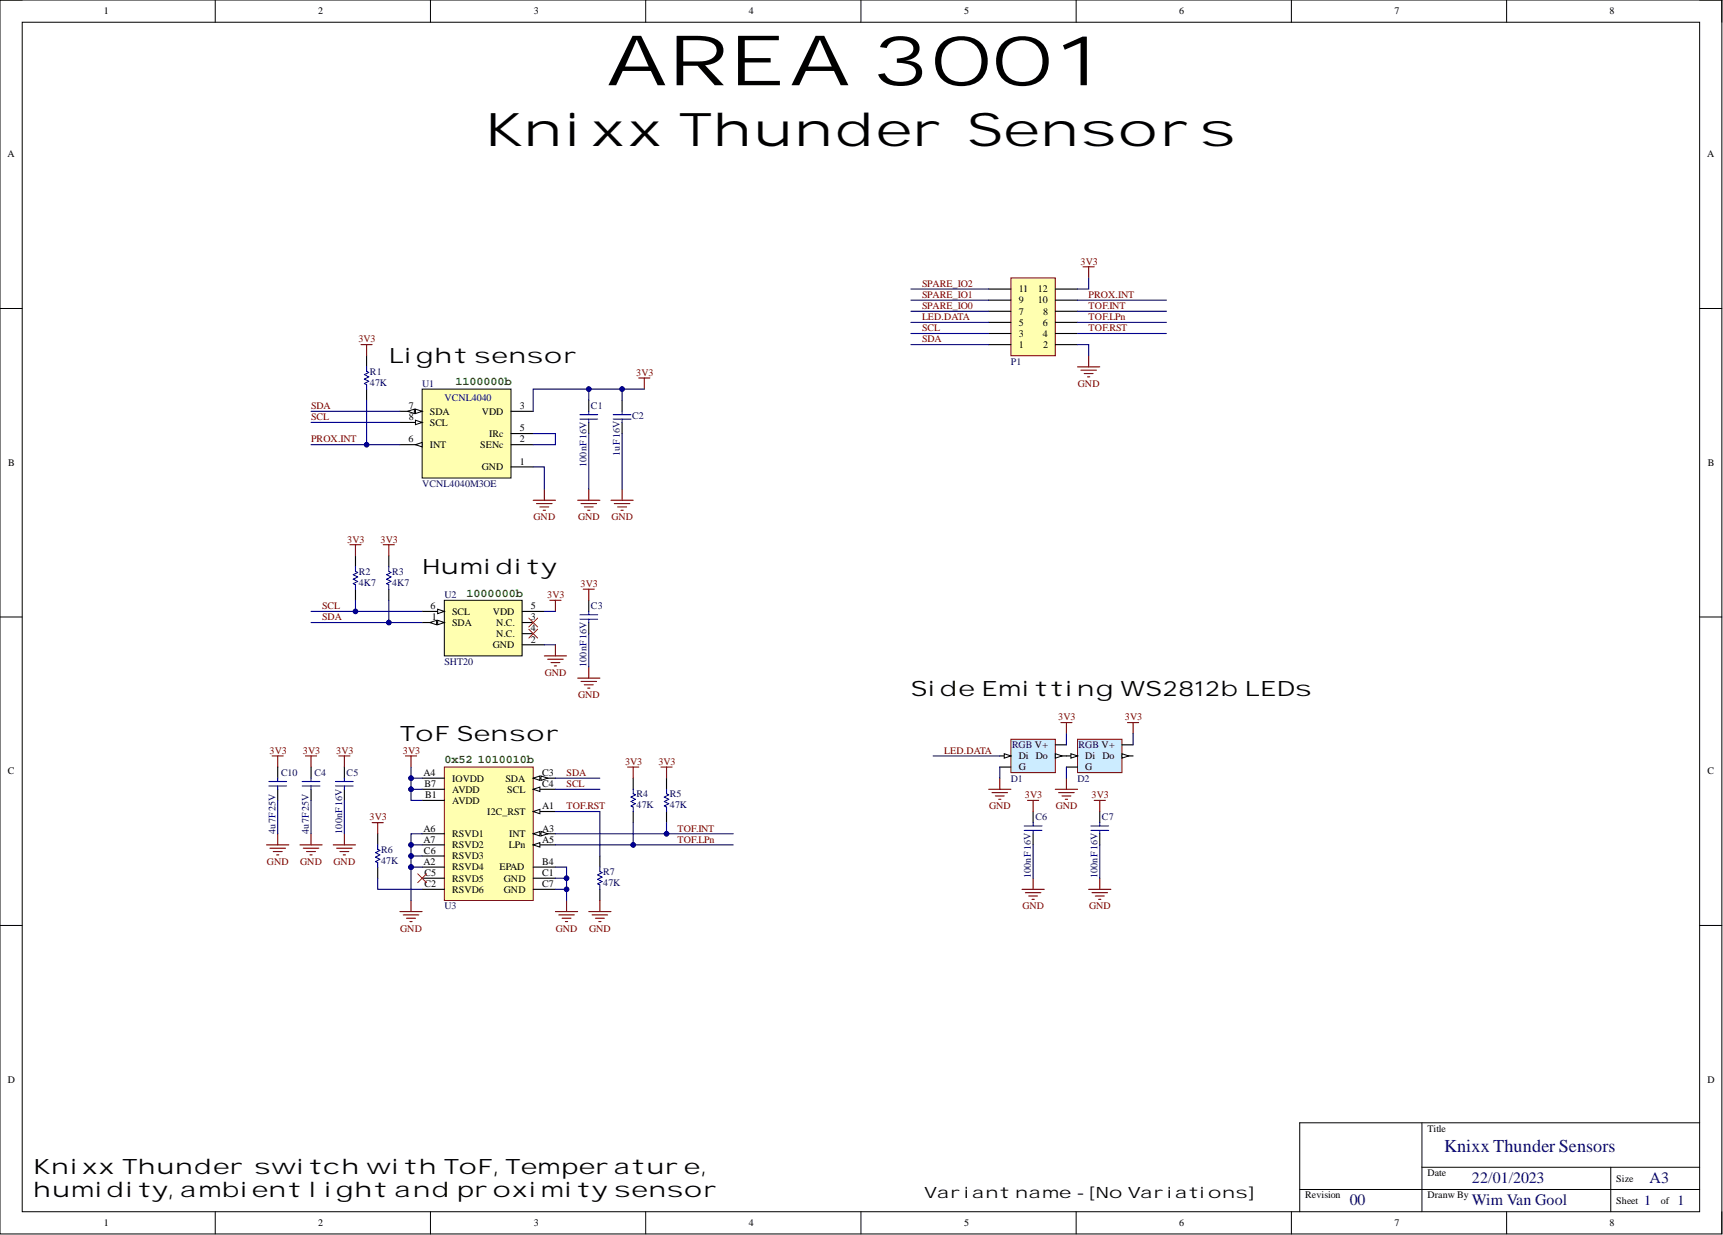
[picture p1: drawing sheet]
<svg xmlns="http://www.w3.org/2000/svg" width="393mm" height="282mm" viewBox="0 0 393 282" stroke-linecap="round" stroke-linejoin="round" font-family="sans-serif">
<g fill="none" stroke="#000" stroke-width=".23">
<path d="M0 0h393.1v281.6h-393.1zM0 0h5.1M5.1 5.1h382.9v271.5h-382.9zM49.1 0v5.1M98.3 0v5.1M147.4 0v5.1M196.5 0v5.1M245.7 0v5.1M294.8 0v5.1M343.9 0v5.1M388 0h5.1v5.1M0 70.4h5.1"/>
<path d="M388 70.4h5.1M0 140.8h5.1M388 140.8h5.1M0 211.2h5.1M388 211.2h5.1M324.6 256.3v20.3M388 256.3h-91.3v20.3M49.1 276.6v5M98.3 276.6v5M147.4 276.6v5M196.5 276.6v5M245.7 276.6v5"/>
<path d="M294.8 276.6v5M296.7 271.5h91.3M324.6 266.4h63.4M343.9 276.6v5M367.7 266.4v10.2M393.1 276.6v5"/>
</g>
<path d="M101.4 137h17.8v12.7h-17.8z" fill-rule="evenodd" fill="#ffffb0"/>
<path d="M101.4 137h17.8v12.7h-17.8z" fill="none" stroke="#000" stroke-width=".23"/>
<path d="M96.4 142.1h5" fill="none" stroke="#000" stroke-width=".25"/>
<path d="M99.9 141.6l1.5 .5-1.5 .5z" fill="#f8fcff"/>
<path d="M99.9 141.6l1.5 .5-1.5 .5z" fill="none" stroke="#000" stroke-width=".23"/>
<path d="M98.1 142.1l1.6-.5v1z" fill="#f8fcff"/>
<path d="M98.1 142.1l1.6-.5v1z" fill="none" stroke="#000" stroke-width=".23"/>
<path d="M96.4 139.5h5M119.2 142.1h2.5" fill="none" stroke="#000" stroke-width=".25"/>
<path d="M99.9 139l1.5 .5-1.5 .6z" fill="#f8fcff"/>
<path d="M99.9 139l1.5 .5-1.5 .6z" fill="none" stroke="#000" stroke-width=".23"/>
<g fill="none" stroke="#000" stroke-width=".25">
<path d="M83.7 81.2v2.5M83.7 88.8v2.5M134.4 91.3v2.6M134.4 96.4v2.6M142 91.3v2.6M142 96.4v2.6M81.2 126.9v2.5M81.2 134.5v2.5M88.8 126.9v2.5M88.8 134.5v2.5M119.2 139.5h5.1M134.4 137v2.5"/>
<path d="M119.2 147.2h5.1M119.2 144.6h2.5M134.4 142.1v2.5"/>
</g>
<g fill="none" stroke="#800000" stroke-width=".25">
<path d="M82.4 78.7h2.6M83.7 78.7v2.5M145.8 86.3h2.6M147.1 86.3v2.5M121.7 114.2h5.1M122.5 114.9h3.5M123.3 115.7h2M124 116.5h.5M124.3 111.6v2.6M131.9 114.2h5M132.6 114.9h3.6M133.4 115.7h2"/>
<path d="M134.2 116.5h.5M134.4 111.6v2.6M139.5 114.2h5.1M140.2 114.9h3.6M141 115.7h2M141.8 116.5h.5M142 111.6v2.6M79.9 124.3h2.5M81.2 124.3v2.6M87.5 124.3h2.5M88.8 124.3v2.6M125.5 137h2.6"/>
<path d="M126.8 137v2.5M133.1 134.5h2.6M134.4 134.5v2.5M124.3 149.7h5M125 150.5h3.6M125.8 151.2h2M126.5 152h.6M126.8 147.2v2.5M131.9 154.8h5M132.6 155.5h3.6M133.4 156.3h2M134.2 157.1h.5"/>
<path d="M134.4 152.2v2.6"/>
</g>
<g fill="none" stroke="#00f" stroke-width=".25">
<path d="M83.7 83.7v1l.5 .3-1 .5 1 .5-1 .5 1 .5-1 .5 .5 .3v1M132.4 95.7h4M132.4 94.6h4M134.4 93.9v.7M134.4 95.7v.7M140 95.7h4M140 94.6h4M142 93.9v.7M142 95.7v.7M81.2 129.4v1l.5 .3-1.1 .5 1.1 .5-1.1 .5 1.1 .5-1.1 .5 .6 .3v1M88.8 129.4v1l.5 .3-1 .5 1 .5-1 .5 1 .5-1 .5 .5 .3v1M134.4 139.5v.8"/>
<path d="M132.4 141.3h4M132.4 140.3h4M134.4 141.3v.8"/>
</g>
<path d="M96.4 88.8h20.3v20.3h-20.3z" fill-rule="evenodd" fill="#ffffb0"/>
<path d="M96.4 88.8h20.3v20.3h-20.3z" fill="none" stroke="#000" stroke-width=".23"/>
<path d="M91.3 93.9h5.1" fill="none" stroke="#000" stroke-width=".25"/>
<path d="M94.8 93.4l1.6 .5-1.6 .5z" fill="#f8fcff"/>
<path d="M94.8 93.4l1.6 .5-1.6 .5z" fill="none" stroke="#000" stroke-width=".23"/>
<path d="M93.1 93.9l1.5-.5v1z" fill="#f8fcff"/>
<path d="M93.1 93.9l1.5-.5v1z" fill="none" stroke="#000" stroke-width=".23"/>
<path d="M91.3 96.4h5.1" fill="none" stroke="#000" stroke-width=".25"/>
<path d="M94.8 95.9l1.6 .5-1.6 .5z" fill="#f8fcff"/>
<path d="M94.8 95.9l1.6 .5-1.6 .5z" fill="none" stroke="#000" stroke-width=".23"/>
<path d="M116.7 93.9h5M91.3 101.5h5.1M116.7 106.6h5" fill="none" stroke="#000" stroke-width=".25"/>
<path d="M94.8 101.5l1.6-.5v1z" fill="#f8fcff"/>
<path d="M94.8 101.5l1.6-.5v1z" fill="none" stroke="#000" stroke-width=".23"/>
<path d="M116.7 99h5M116.7 101.5h5" fill="none" stroke="#000" stroke-width=".25"/>
<path d="M101.4 175.1h20.3v30.4h-20.3z" fill-rule="evenodd" fill="#ffffb0"/>
<path d="M101.4 175.1h20.3v30.4h-20.3z" fill="none" stroke="#800000" stroke-width=".23"/>
<path d="M121.7 185.2h5.1" fill="none" stroke="#000" stroke-width=".25"/>
<path d="M121.7 185.2l1.6-.5v1z" fill="#f8fcff"/>
<path d="M121.7 185.2l1.6-.5v1z" fill="none" stroke="#000" stroke-width=".23"/>
<path d="M96.4 197.9h5M121.7 190.3h5.1" fill="none" stroke="#000" stroke-width=".25"/>
<path d="M121.7 190.3l1.6-.5v1z" fill="#f8fcff"/>
<path d="M121.7 190.3l1.6-.5v1z" fill="none" stroke="#000" stroke-width=".23"/>
<path d="M123.5 189.8l1.5 .5-1.5 .5z" fill="#f8fcff"/>
<path d="M123.5 189.8l1.5 .5-1.5 .5z" fill="none" stroke="#000" stroke-width=".23"/>
<path d="M96.4 177.6h5M121.7 192.8h5.1" fill="none" stroke="#000" stroke-width=".25"/>
<path d="M121.7 192.8l1.6-.5v1z" fill="#f8fcff"/>
<path d="M121.7 192.8l1.6-.5v1z" fill="none" stroke="#000" stroke-width=".23"/>
<path d="M121.7 177.6h5.1M96.4 190.3h5M96.4 192.8h5M96.4 182.7h5M96.4 180.1h5M121.7 197.9h5.1M96.4 203h5M121.7 200.4h5.1" fill="none" stroke="#000" stroke-width=".25"/>
<path d="M121.7 177.6l1.6-.5v1z" fill="#f8fcff"/>
<path d="M121.7 177.6l1.6-.5v1z" fill="none" stroke="#000" stroke-width=".23"/>
<path d="M123.5 177.1l1.5 .5-1.5 .5z" fill="#f8fcff"/>
<path d="M123.5 177.1l1.5 .5-1.5 .5z" fill="none" stroke="#000" stroke-width=".23"/>
<path d="M121.7 180.1h5.1" fill="none" stroke="#000" stroke-width=".25"/>
<path d="M121.7 180.1l1.6-.5v1.1z" fill="#f8fcff"/>
<path d="M121.7 180.1l1.6-.5v1.1z" fill="none" stroke="#000" stroke-width=".23"/>
<path d="M96.4 195.4h5M96.4 200.4h5M121.7 203h5.1" fill="none" stroke="#000" stroke-width=".25"/>
<path d="M230.8 168.7h10.1v7.6h-10.1z" fill-rule="evenodd" fill="#ccecff"/>
<path d="M230.8 168.7h10.1v7.6h-10.1z" fill="none" stroke="#800000" stroke-width=".23"/>
<path d="M240.9 172.5h2.6" fill="none" stroke="#000" stroke-width=".25"/>
<path d="M240.9 172l1.5 .5-1.5 .5z" fill="#f8fcff"/>
<path d="M240.9 172l1.5 .5-1.5 .5z" fill="none" stroke="#000" stroke-width=".23"/>
<path d="M228.2 175.1h2.6M228.2 172.5h2.6" fill="none" stroke="#000" stroke-width=".25"/>
<path d="M229.3 172l1.5 .5-1.5 .5z" fill="#f8fcff"/>
<path d="M229.3 172l1.5 .5-1.5 .5z" fill="none" stroke="#000" stroke-width=".23"/>
<path d="M240.9 170h2.6M235.9 185.2v2.6M235.9 190.3v2.5" fill="none" stroke="#000" stroke-width=".25"/>
<g fill="none" stroke="#800000" stroke-width=".25">
<path d="M228.2 177.6v2.5M242.2 164.9h2.5M243.5 164.9v2.6M225.7 180.1h5.1M226.5 180.9h3.5M227.2 181.7h2.1M228 182.4h.5M234.6 182.7h2.5M235.9 182.7v2.5M233.3 203h5.1M234.1 203.7h3.5M234.8 204.5h2.1"/>
<path d="M235.6 205.3h.5M235.9 200.4v2.6"/>
</g>
<path d="M233.8 189.5h4.1M233.8 188.5h4.1M235.9 187.8v.7M235.9 189.5v.8" fill="none" stroke="#00f" stroke-width=".25"/>
<path d="M246 168.7h10.1v7.6h-10.1z" fill-rule="evenodd" fill="#ccecff"/>
<path d="M246 168.7h10.1v7.6h-10.1z" fill="none" stroke="#800000" stroke-width=".23"/>
<path d="M256.1 172.5h2.6" fill="none" stroke="#000" stroke-width=".25"/>
<path d="M256.1 172l1.6 .5-1.6 .5z" fill="#f8fcff"/>
<path d="M256.1 172l1.6 .5-1.6 .5z" fill="none" stroke="#000" stroke-width=".23"/>
<path d="M243.5 175.1h2.5M243.5 172.5h2.5" fill="none" stroke="#000" stroke-width=".25"/>
<path d="M244.5 172l1.5 .5-1.5 .5z" fill="#f8fcff"/>
<path d="M244.5 172l1.5 .5-1.5 .5z" fill="none" stroke="#000" stroke-width=".23"/>
<g fill="none" stroke="#000" stroke-width=".25">
<path d="M71 175.1v2.5M78.6 175.1v2.5M144.6 177.6v2.5M152.2 177.6v2.5M256.1 170h2.6M71 180.1v2.6M78.6 180.1v2.6M86.2 190.3v2.5M86.2 197.9v2.5M136.9 195.4v2.5M144.6 185.2v2.6M152.2 185.2v2.6"/>
<path d="M251.1 185.2v2.6M251.1 190.3v2.5M136.9 203v2.5"/>
</g>
<g fill="none" stroke="#800000" stroke-width=".25">
<path d="M247.3 60.9h2.5M248.5 60.9v2.5M246 83.7h5.1M246.8 84.5h3.5M247.5 85.3h2M248.3 86h.5M248.5 81.2v2.5M69.7 172.5h2.6M71 172.5v2.6M77.3 172.5h2.6M78.6 172.5v2.6M92.6 172.5h2.5"/>
<path d="M93.8 172.5v2.6M143.3 175.1h2.5M144.6 175.1v2.5M150.9 175.1h2.5M152.2 175.1v2.5M243.5 177.6v2.5M257.4 164.9h2.5M258.7 164.9v2.6M68.5 192.8h5M69.2 193.6h3.6M70 194.4h2M70.8 195.1h.5"/>
<path d="M71 190.3v2.5M76.1 192.8h5.1M76.8 193.6h3.6M77.6 194.4h2M78.4 195.1h.5M78.6 190.3v2.5M85 187.8h2.5M86.2 187.8v2.5M240.9 180.1h5.1M241.7 180.9h3.5M242.4 181.7h2.1M243.2 182.4h.5"/>
<path d="M249.8 182.7h2.5M251.1 182.7v2.5M91.3 208.1h5.1M92.1 208.8h3.5M92.8 209.6h2M93.6 210.3h.5M93.8 205.5v2.6M126.8 208.1h5.1M127.6 208.8h3.5M128.3 209.6h2.1M129.1 210.3h.5M129.3 205.5v2.6"/>
<path d="M134.4 208.1h5.1M135.2 208.8h3.5M135.9 209.6h2.1M136.7 210.3h.5M136.9 205.5v2.6M248.5 203h5.1M249.3 203.7h3.5M250.1 204.5h2M250.8 205.3h.5M251.1 200.4v2.6"/>
</g>
<g fill="none" stroke="#00f" stroke-width=".25">
<path d="M69 179.4h4M69 178.4h4M71 177.6v.8M71 179.4v.7M76.6 179.4h4M76.6 178.4h4M78.6 177.6v.8M78.6 179.4v.7M86.2 192.8v1l.5 .3-1 .5 1 .5-1 .5 1 .5-1 .5 .5 .3v1M136.9 197.9v1l.6 .3-1.1 .5 1.1 .5-1.1 .5 1.1 .5-1.1 .5 .5 .3v1M144.6 180.1v1.1l.5 .2-1.1 .5 1.1 .5-1.1 .5 1.1 .5-1.1 .5 .6 .3v1M152.2 180.1v1.1l.5 .2-1 .5 1 .5-1 .5 1 .5-1 .5 .5 .3v1"/>
<path d="M249 189.5h4.1M249 188.5h4.1M251.1 187.8v.7M251.1 189.5v.8"/>
</g>
<path d="M120.7 141.1l2 2M120.7 143.6l2 2M122.7 141.1l-2 2M122.7 143.6l-2 2M95.4 199.4l2 2.1M97.4 199.4l-2 2.1" fill="none" stroke="#f00" stroke-width=".23"/>
<path d="M230.8 63.4h10.1v17.8h-10.1z" fill-rule="evenodd" fill="#ffffb0"/>
<path d="M230.8 63.4h10.1v17.8h-10.1z" fill="none" stroke="#800000" stroke-width=".23"/>
<path d="M225.7 78.7h5.1M225.7 76.1h5.1M225.7 73.6h5.1M225.7 71h5.1M225.7 68.5h5.1M225.7 66h5.1M240.9 78.7h5.1M240.9 76.1h5.1M240.9 73.6h5.1M240.9 71h5.1M240.9 68.5h5.1M240.9 66h5.1" fill="none" stroke="#000" stroke-width=".25"/>
<path d="M81.2 137v2.5M124.3 139.5h2.5M124.3 147.2h2.5M134.4 144.6v7.6" fill="none" stroke="#000080" stroke-width=".25"/>
<circle cx="81.2" cy="139.5" r=".51" fill="#000080"/>
<circle cx="81.2" cy="139.5" r=".51" fill="none" stroke="#000080" stroke-width=".23"/>
<path d="M88.8 137v5.1" fill="none" stroke="#000080" stroke-width=".25"/>
<circle cx="88.8" cy="142.1" r=".51" fill="#000080"/>
<circle cx="88.8" cy="142.1" r=".51" fill="none" stroke="#000080" stroke-width=".23"/>
<path d="M134.4 88.8v2.5" fill="none" stroke="#000080" stroke-width=".25"/>
<circle cx="134.4" cy="88.8" r=".51" fill="#000080"/>
<circle cx="134.4" cy="88.8" r=".51" fill="none" stroke="#000080" stroke-width=".23"/>
<path d="M142 99v12.6M142 88.8h5.1" fill="none" stroke="#000080" stroke-width=".25"/>
<circle cx="142" cy="88.8" r=".51" fill="#000080"/>
<circle cx="142" cy="88.8" r=".51" fill="none" stroke="#000080" stroke-width=".23"/>
<path d="M71 96.4h20.3M71 93.9h20.3M83.7 91.3v10.2" fill="none" stroke="#000080" stroke-width=".25"/>
<circle cx="83.7" cy="101.5" r=".51" fill="#000080"/>
<circle cx="83.7" cy="101.5" r=".51" fill="none" stroke="#000080" stroke-width=".23"/>
<path d="M121.7 99h5.1v2.5h-5.1M134.4 99v12.6M121.7 106.6h2.6v5M71 142.1h25.4" fill="none" stroke="#000080" stroke-width=".25"/>
<circle cx="88.8" cy="142.1" r=".51" fill="#000080"/>
<circle cx="88.8" cy="142.1" r=".51" fill="none" stroke="#000080" stroke-width=".23"/>
<path d="M71 139.5h25.4" fill="none" stroke="#000080" stroke-width=".25"/>
<circle cx="81.2" cy="139.5" r=".51" fill="#000080"/>
<circle cx="81.2" cy="139.5" r=".51" fill="none" stroke="#000080" stroke-width=".23"/>
<path d="M71 101.5h20.3" fill="none" stroke="#000080" stroke-width=".25"/>
<circle cx="83.7" cy="101.5" r=".51" fill="#000080"/>
<circle cx="83.7" cy="101.5" r=".51" fill="none" stroke="#000080" stroke-width=".23"/>
<path d="M142 91.3v-2.5h-20.3v5.1" fill="none" stroke="#000080" stroke-width=".25"/>
<circle cx="142" cy="88.8" r=".51" fill="#000080"/>
<circle cx="142" cy="88.8" r=".51" fill="none" stroke="#000080" stroke-width=".23"/>
<circle cx="134.4" cy="88.8" r=".51" fill="#000080"/>
<circle cx="134.4" cy="88.8" r=".51" fill="none" stroke="#000080" stroke-width=".23"/>
<path d="M213 172.5h15.2M228.2 175.1v2.5M243.5 167.5v2.5M243.5 175.1v2.5M258.7 167.5v2.5M152.2 187.8v2.5M235.9 192.8v7.6M251.1 192.8v7.6" fill="none" stroke="#000080" stroke-width=".25"/>
<circle cx="152.2" cy="190.3" r=".51" fill="#000080"/>
<circle cx="152.2" cy="190.3" r=".51" fill="none" stroke="#000080" stroke-width=".23"/>
<path d="M126.8 177.6h10.1M126.8 180.1h10.1M126.8 200.4h2.5" fill="none" stroke="#000080" stroke-width=".25"/>
<circle cx="129.3" cy="200.4" r=".51" fill="#000080"/>
<circle cx="129.3" cy="200.4" r=".51" fill="none" stroke="#000080" stroke-width=".23"/>
<path d="M126.8 203h2.5" fill="none" stroke="#000080" stroke-width=".25"/>
<circle cx="129.3" cy="203" r=".51" fill="#000080"/>
<circle cx="129.3" cy="203" r=".51" fill="none" stroke="#000080" stroke-width=".23"/>
<path d="M126.8 197.9h2.5v7.6M86.2 200.4v2.6h10.2" fill="none" stroke="#000080" stroke-width=".25"/>
<circle cx="129.3" cy="203" r=".51" fill="#000080"/>
<circle cx="129.3" cy="203" r=".51" fill="none" stroke="#000080" stroke-width=".23"/>
<circle cx="129.3" cy="200.4" r=".51" fill="#000080"/>
<circle cx="129.3" cy="200.4" r=".51" fill="none" stroke="#000080" stroke-width=".23"/>
<path d="M93.8 197.9h2.6" fill="none" stroke="#000080" stroke-width=".25"/>
<circle cx="93.8" cy="197.9" r=".51" fill="#000080"/>
<circle cx="93.8" cy="197.9" r=".51" fill="none" stroke="#000080" stroke-width=".23"/>
<path d="M96.4 190.3h-2.6v7.6" fill="none" stroke="#000080" stroke-width=".25"/>
<circle cx="93.8" cy="197.9" r=".51" fill="#000080"/>
<circle cx="93.8" cy="197.9" r=".51" fill="none" stroke="#000080" stroke-width=".23"/>
<circle cx="93.8" cy="195.4" r=".51" fill="#000080"/>
<circle cx="93.8" cy="195.4" r=".51" fill="none" stroke="#000080" stroke-width=".23"/>
<circle cx="93.8" cy="192.8" r=".51" fill="#000080"/>
<circle cx="93.8" cy="192.8" r=".51" fill="none" stroke="#000080" stroke-width=".23"/>
<path d="M93.8 192.8h2.6" fill="none" stroke="#000080" stroke-width=".25"/>
<circle cx="93.8" cy="192.8" r=".51" fill="#000080"/>
<circle cx="93.8" cy="192.8" r=".51" fill="none" stroke="#000080" stroke-width=".23"/>
<path d="M93.8 195.4h2.6" fill="none" stroke="#000080" stroke-width=".25"/>
<circle cx="93.8" cy="195.4" r=".51" fill="#000080"/>
<circle cx="93.8" cy="195.4" r=".51" fill="none" stroke="#000080" stroke-width=".23"/>
<path d="M93.8 197.9v7.6" fill="none" stroke="#000080" stroke-width=".25"/>
<circle cx="93.8" cy="197.9" r=".51" fill="#000080"/>
<circle cx="93.8" cy="197.9" r=".51" fill="none" stroke="#000080" stroke-width=".23"/>
<path d="M93.8 175.1v2.5h2.6" fill="none" stroke="#000080" stroke-width=".25"/>
<circle cx="93.8" cy="177.6" r=".51" fill="#000080"/>
<circle cx="93.8" cy="177.6" r=".51" fill="none" stroke="#000080" stroke-width=".23"/>
<path d="M93.8 177.6v2.5h2.6" fill="none" stroke="#000080" stroke-width=".25"/>
<circle cx="93.8" cy="180.1" r=".51" fill="#000080"/>
<circle cx="93.8" cy="180.1" r=".51" fill="none" stroke="#000080" stroke-width=".23"/>
<circle cx="93.8" cy="177.6" r=".51" fill="#000080"/>
<circle cx="93.8" cy="177.6" r=".51" fill="none" stroke="#000080" stroke-width=".23"/>
<path d="M93.8 180.1v2.6h2.6" fill="none" stroke="#000080" stroke-width=".25"/>
<circle cx="93.8" cy="180.1" r=".51" fill="#000080"/>
<circle cx="93.8" cy="180.1" r=".51" fill="none" stroke="#000080" stroke-width=".23"/>
<path d="M71 182.7v7.6M78.6 182.7v7.6M144.6 187.8v5" fill="none" stroke="#000080" stroke-width=".25"/>
<circle cx="144.6" cy="192.8" r=".51" fill="#000080"/>
<circle cx="144.6" cy="192.8" r=".51" fill="none" stroke="#000080" stroke-width=".23"/>
<path d="M126.8 192.8h40.6" fill="none" stroke="#000080" stroke-width=".25"/>
<circle cx="144.6" cy="192.8" r=".51" fill="#000080"/>
<circle cx="144.6" cy="192.8" r=".51" fill="none" stroke="#000080" stroke-width=".23"/>
<path d="M126.8 190.3h40.6" fill="none" stroke="#000080" stroke-width=".25"/>
<circle cx="152.2" cy="190.3" r=".51" fill="#000080"/>
<circle cx="152.2" cy="190.3" r=".51" fill="none" stroke="#000080" stroke-width=".23"/>
<g fill="none" stroke="#000080" stroke-width=".25">
<path d="M208 71h17.7M208 73.6h17.7M208 76.1h17.7M208 68.5h17.7M208 66h17.7M208 78.7h17.7M246 78.7h2.5v2.5M246 71h20.3M246 73.6h20.3M246 76.1h20.3M246 68.5h20.3M248.5 63.4v2.6h-2.5"/>
<path d="M63.4 182.7v7.6M126.8 185.2h10.1v10.2"/>
</g>
<path d="M62.1 172.5h2.6M63.4 172.5v2.6M60.9 192.8h5M61.6 193.6h3.6M62.4 194.4h2M63.1 195.1h.6M63.4 190.3v2.5" fill="none" stroke="#800000" stroke-width=".25"/>
<path d="M63.4 175.1v2.5M63.4 180.1v2.6" fill="none" stroke="#000" stroke-width=".25"/>
<path d="M61.4 179.4h4M61.4 178.4h4M63.4 177.6v.8M63.4 179.4v.7" fill="none" stroke="#00f" stroke-width=".25"/>
<text font-size="15.9" x="138.5" y="19.5">AREA 3001</text>
<text font-size="10.6" x="110.7" y="33.4">Knixx Thunder Sensors</text>
<g font-size="4.8">
<text x="88.8" y="82.8">Light sensor</text>
<text x="96.4" y="131">Humidity</text>
<text x="208" y="158.9">Side Emitting WS2812b LEDs</text>
<text x="91.3" y="169.1">ToF Sensor</text>
<text x="7.6" y="268">Knixx Thunder switch with ToF, Temperature,</text>
<text x="7.6" y="273.1">humidity, ambient light and proximity sensor</text>
</g>
<text font-size="4.1" fill="#11037f" x="329.7" y="262.9">Knixx Thunder Sensors</text>
<g font-size="3.6" fill="#11037f">
<text x="336" y="270">22/01/2023</text>
<text x="376.6" y="270">A3</text>
<text x="308.1" y="275">00</text>
<text x="336" y="275">Wim Van Gool</text>
</g>
<text font-size="3.6" x="211" y="273.3">Variant name - [No Variations]</text>
<g font-size="3.2" fill="#11037f">
<text x="375.3" y="275.1">1</text>
<text x="382.9" y="275.1">1</text>
</g>
<g font-size="2.7" fill="#008000">
<text x="104" y="88">1100000b</text>
<text x="106.5" y="136.2">1000000b</text>
<text x="101.4" y="174.2">0x52</text>
<text x="109" y="174.2">1010010b</text>
</g>
<g font-size="2.3">
<text x="23.7" y="3.3">1</text>
<text x="72.6" y="3.3">2</text>
<text x="121.9" y="3.3">3</text>
<text x="170.9" y="3.3">4</text>
<text x="220.1" y="3.3">5</text>
<text x="269.2" y="3.3">6</text>
<text x="318.4" y="3.3">7</text>
<text x="367.5" y="3.3">8</text>
<text x="1.7" y="35.9">A</text>
<text x="389.7" y="35.9">A</text>
<text x="232.6" y="71.8">7</text>
<text x="232.6" y="69.3">9</text>
<text x="232.6" y="66.7">11</text>
<text x="237" y="69.3">10</text>
<text x="237" y="66.7">12</text>
<text x="238.1" y="71.8">8</text>
<text x="232.6" y="76.9">3</text>
<text x="232.6" y="74.3">5</text>
<text x="238" y="76.9">4</text>
<text x="238" y="74.3">6</text>
<text x="232.6" y="79.4">1</text>
<text x="238.1" y="79.4">2</text>
<text x="93.3" y="93.4">7</text>
<text x="93.3" y="95.9">8</text>
<text x="98.1" y="94.6">SDA</text>
<text x="110" y="94.6">VDD</text>
<text x="118.7" y="93.4">3</text>
<text x="93.2" y="101">6</text>
<text x="98.1" y="97.2">SCL</text>
<text x="111.7" y="99.7">IRc</text>
<text x="118.7" y="98.4">5</text>
<text x="118.7" y="101">2</text>
<text x="1.9" y="106.4">B</text>
<text x="98.1" y="102.3">INT</text>
<text x="109.6" y="102.3">SENc</text>
<text x="110" y="107.3">GND</text>
<text x="118.7" y="106.1">1</text>
<text x="389.9" y="106.4">B</text>
<text x="98.3" y="139">6</text>
<text x="98.6" y="141.6">1</text>
<text x="103.2" y="142.8">SDA</text>
<text x="103.2" y="140.3">SCL</text>
<text x="112.5" y="140.3">VDD</text>
<text x="113.3" y="142.8">N.C.</text>
<text x="121.2" y="141.6">3</text>
<text x="121.2" y="139">5</text>
<text x="112.5" y="147.9">GND</text>
<text x="113.3" y="145.4">N.C.</text>
<text x="121.2" y="146.7">2</text>
<text x="121.2" y="144.1">4</text>
<text x="232.6" y="173.3">Di</text>
<text x="236.4" y="173.3">Do</text>
<text x="247.8" y="173.3">Di</text>
<text x="251.7" y="173.3">Do</text>
<text x="1.8" y="176.8">C</text>
<text x="96.7" y="177.1">A4</text>
<text x="96.9" y="179.6">B7</text>
<text x="103.2" y="178.4">IOVDD</text>
<text x="115.4" y="178.4">SDA</text>
<text x="123.8" y="177.1">C3</text>
<text x="123.8" y="179.6">C4</text>
<text x="232.6" y="175.8">G</text>
<text x="247.8" y="175.8">G</text>
<text x="389.8" y="176.8">C</text>
<text x="97" y="182.2">B1</text>
<text x="103.2" y="183.4">AVDD</text>
<text x="103.2" y="180.9">AVDD</text>
<text x="111.2" y="186">I2C_RST</text>
<text x="115.8" y="180.9">SCL</text>
<text x="123.8" y="184.7">A1</text>
<text x="96.7" y="189.8">A6</text>
<text x="103.2" y="191.1">RSVD1</text>
<text x="116.2" y="191.1">INT</text>
<text x="123.8" y="189.8">A3</text>
<text x="96.7" y="197.4">A2</text>
<text x="96.7" y="192.3">A7</text>
<text x="96.8" y="194.9">C6</text>
<text x="103.2" y="193.6">RSVD2</text>
<text x="103.2" y="196.1">RSVD3</text>
<text x="116.2" y="193.6">LPn</text>
<text x="123.8" y="192.3">A5</text>
<text x="123.8" y="197.4">B4</text>
<text x="96.9" y="202.5">C2</text>
<text x="96.9" y="199.9">C5</text>
<text x="103.2" y="198.7">RSVD4</text>
<text x="103.2" y="203.7">RSVD6</text>
<text x="103.2" y="201.2">RSVD5</text>
<text x="114" y="198.7">EPAD</text>
<text x="115.1" y="201.2">GND</text>
<text x="115.1" y="203.7">GND</text>
<text x="123.8" y="199.9">C1</text>
<text x="123.8" y="202.5">C7</text>
<text x="1.8" y="247.2">D</text>
<text x="389.8" y="247.2">D</text>
<text x="325.9" y="258.3">Title</text>
<text x="325.9" y="268.4">Date</text>
<text x="369" y="269.7">Size</text>
<text x="298" y="273.5">Revision</text>
<text x="325.9" y="273.5">Dranw By</text>
<text x="369" y="274.8">Sheet</text>
<text x="379.1" y="274.8">of</text>
<text x="23.7" y="279.9">1</text>
<text x="72.6" y="279.9">2</text>
<text x="121.9" y="279.9">3</text>
<text x="170.9" y="279.9">4</text>
<text x="220.1" y="279.9">5</text>
<text x="269.2" y="279.9">6</text>
<text x="318.4" y="279.9">7</text>
<text x="367.5" y="279.9">8</text>
</g>
<g font-size="2.3" fill="#800000">
<text x="210.5" y="65.5">SPARE_IO2</text>
<text x="246.7" y="60.4">3V3</text>
<text x="210.5" y="70.5">SPARE_IO0</text>
<text x="210.5" y="68">SPARE_IO1</text>
<text x="248.5" y="70.5">TOF.INT</text>
<text x="248.5" y="68">PROX.INT</text>
<text x="210.5" y="75.6">SCL</text>
<text x="210.5" y="73.1">LED.DATA</text>
<text x="248.5" y="73.1">TOF.LPn</text>
<text x="248.5" y="75.6">TOF.RST</text>
<text x="81.8" y="78.1">3V3</text>
<text x="210.5" y="78.1">SDA</text>
<text x="145.2" y="85.8">3V3</text>
<text x="246.1" y="88.3">GND</text>
<text x="71" y="95.9">SCL</text>
<text x="71" y="93.4">SDA</text>
<text x="71" y="101">PROX.INT</text>
<text x="121.8" y="118.7">GND</text>
<text x="132" y="118.7">GND</text>
<text x="139.6" y="118.7">GND</text>
<text x="79.3" y="123.8">3V3</text>
<text x="86.9" y="123.8">3V3</text>
<text x="124.9" y="136.5">3V3</text>
<text x="132.6" y="134">3V3</text>
<text x="73.5" y="139">SCL</text>
<text x="73.5" y="141.6">SDA</text>
<text x="124.4" y="154.3">GND</text>
<text x="132" y="159.3">GND</text>
<text x="241.6" y="164.4">3V3</text>
<text x="256.8" y="164.4">3V3</text>
<text x="61.5" y="172">3V3</text>
<text x="69.1" y="172">3V3</text>
<text x="76.8" y="172">3V3</text>
<text x="92" y="172">3V3</text>
<text x="215.6" y="172">LED.DATA</text>
<text x="129.3" y="179.6">SCL</text>
<text x="129.3" y="177.1">SDA</text>
<text x="142.7" y="174.6">3V3</text>
<text x="150.3" y="174.6">3V3</text>
<text x="129.3" y="184.7">TOF.RST</text>
<text x="225.8" y="184.7">GND</text>
<text x="234" y="182.2">3V3</text>
<text x="241" y="184.7">GND</text>
<text x="249.2" y="182.2">3V3</text>
<text x="84.4" y="187.2">3V3</text>
<text x="154.7" y="189.8">TOF.INT</text>
<text x="60.9" y="197.4">GND</text>
<text x="68.6" y="197.4">GND</text>
<text x="76.2" y="197.4">GND</text>
<text x="154.7" y="192.3">TOF.LPn</text>
<text x="233.4" y="207.5">GND</text>
<text x="248.6" y="207.5">GND</text>
<text x="91.4" y="212.6">GND</text>
<text x="126.9" y="212.6">GND</text>
<text x="134.5" y="212.6">GND</text>
</g>
<g font-size="2.3" fill="#000080">
<text x="230.8" y="83.2">P1</text>
<text x="84.4" y="88">47K</text>
<text x="84.4" y="85.5">R1</text>
<text x="96.4" y="88.3">U1</text>
<text x="101.4" y="91.6">VCNL4040</text>
<text x="134.9" y="93.4">C1</text>
<text x="144.3" y="95.7">C2</text>
<text x="133.9" y="106.6" transform="rotate(-90 133.9 106.6)">100nF16V</text>
<text x="141.5" y="104" transform="rotate(-90 141.5 104)">1uF16V</text>
<text x="96.4" y="111.1">VCNL4040M3OE</text>
<text x="81.9" y="131.2">R2</text>
<text x="89.5" y="131.2">R3</text>
<text x="81.9" y="133.7">4K7</text>
<text x="89.5" y="133.7">4K7</text>
<text x="101.4" y="136.5">U2</text>
<text x="134.9" y="139">C3</text>
<text x="101.4" y="151.7">SHT20</text>
<text x="133.9" y="152.2" transform="rotate(-90 133.9 152.2)">100nF16V</text>
<text x="231" y="170.8">RGB V+</text>
<text x="246.2" y="170.8">RGB V+</text>
<text x="64.2" y="177.1">C10</text>
<text x="71.8" y="177.1">C4</text>
<text x="79.1" y="177.1">C5</text>
<text x="230.8" y="178.4">D1</text>
<text x="246" y="178.4">D2</text>
<text x="145.3" y="184.5">47K</text>
<text x="145.3" y="181.9">R4</text>
<text x="152.9" y="184.5">47K</text>
<text x="152.9" y="181.9">R5</text>
<text x="62.9" y="190.3" transform="rotate(-90 62.9 190.3)">4u7F25V</text>
<text x="70.5" y="190.3" transform="rotate(-90 70.5 190.3)">4u7F25V</text>
<text x="78.1" y="190.3" transform="rotate(-90 78.1 190.3)">100nF16V</text>
<text x="236.4" y="187.2">C6</text>
<text x="251.6" y="187.2">C7</text>
<text x="87" y="197.1">47K</text>
<text x="87" y="194.6">R6</text>
<text x="137.7" y="202.2">47K</text>
<text x="137.7" y="199.7">R7</text>
<text x="235.3" y="200.4" transform="rotate(-90 235.3 200.4)">100nF16V</text>
<text x="250.6" y="200.4" transform="rotate(-90 250.6 200.4)">100nF16V</text>
<text x="101.4" y="207.5">U3</text>
</g>
</svg>
